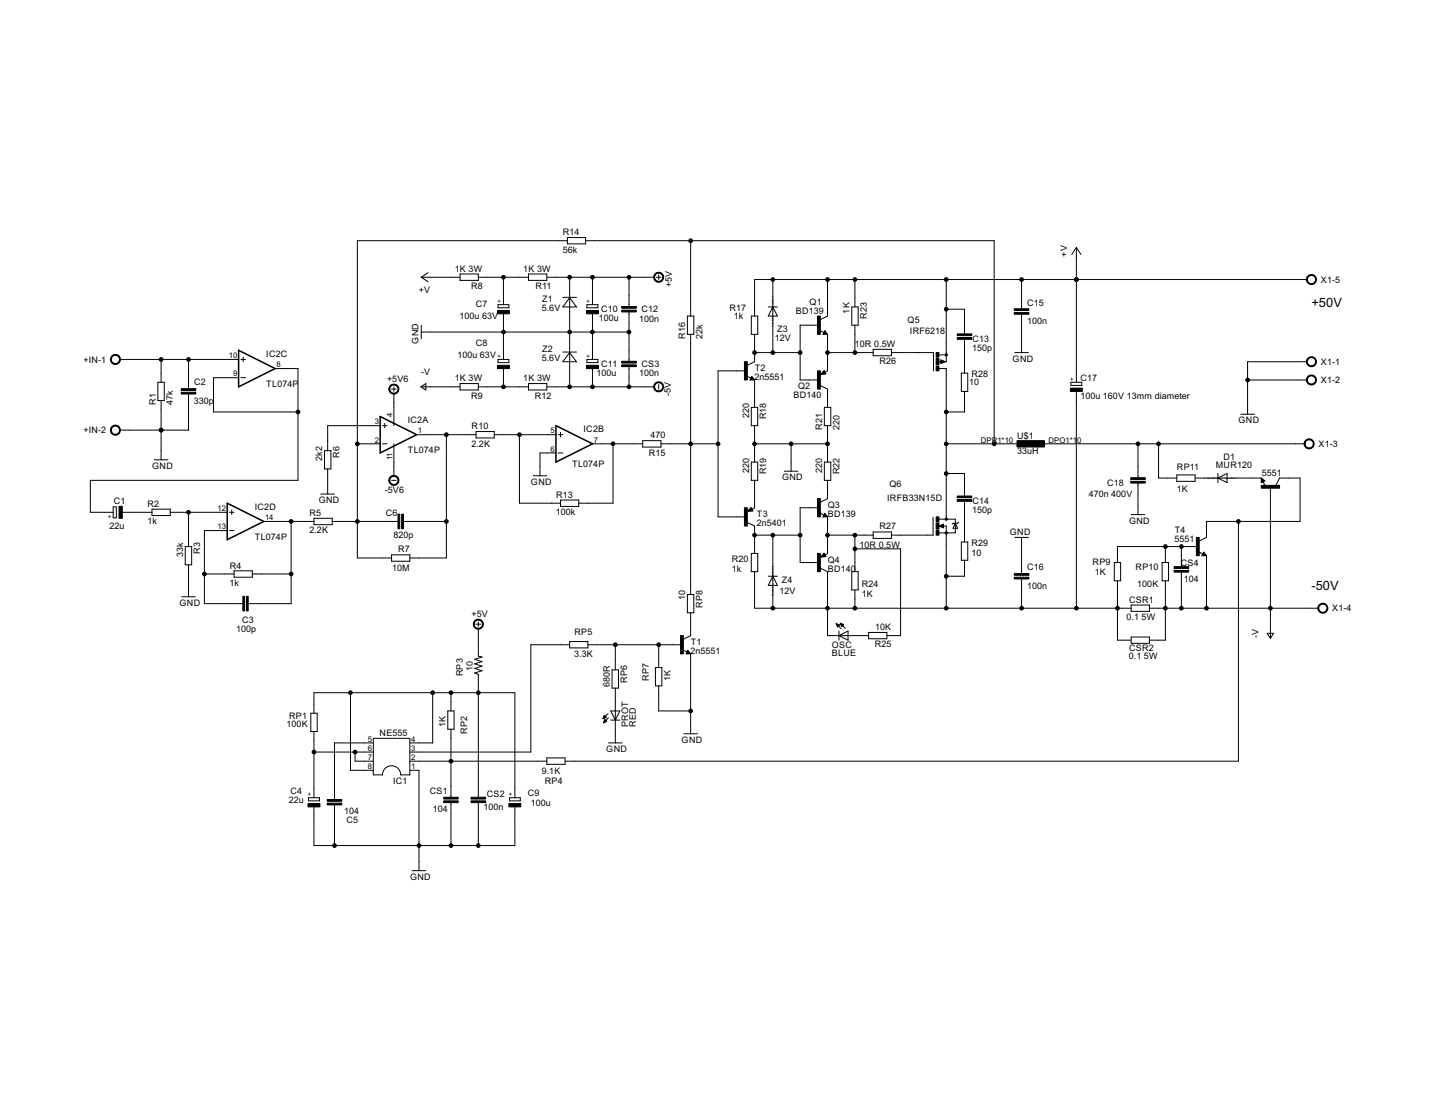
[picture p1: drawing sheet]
<svg xmlns="http://www.w3.org/2000/svg" width="279mm" height="216mm" viewBox="0 0 279 216" stroke-linecap="round" stroke-linejoin="round" font-family="sans-serif">
<g fill="none" stroke="#000" stroke-width=".19">
<path d="M82 54h7.6M82 54l1.4 .9M83.4 53.1l-1.4 .9M89.6 53.3h3.5v1.3h-3.5zM93.1 54h9.8M97 59.3h2.1v.6h-2.1zM98 54v5.3M102.9 53.3h3.6v1.3h-3.6zM106.5 54h20.9M109.6 57.9h2.6M110.5 46.2h3.5v1.3h-3.5zM110.5 46.9h-40.9v61.7h6.6"/>
<path d="M110.9 58l1.3 1.8h-2.6zM110.9 54v21.3M114 46.9h79.6v39.5M114.3 59.3h2.1v.6h-2.1zM115.4 54v5.3M122.5 54v5.7M127.8 54h.9M128.2 53.5v.9M134.5 46.9v14.6M149.6 59.8h1.8M150.5 59.8l.9 1.7h-1.8zM150.5 54.4v14.2"/>
<path d="M161.1 54.4v7.1l-1.4 .7M165.8 59.8h1.3v3.5h-1.3zM166.5 54.4v5.4M184.2 54.4v16h-.2M198.9 54.4v5.7M209.6 48.2v26.2M209.6 48.2l.9 1.3M209.6 48.2l-.9 1.3M254.5 54.4h-107.6v7.1M23.4 70h23.1M30.7 74.4h1.3v3.6h-1.3zM31.4 70v4.4"/>
<path d="M31.4 78v11.5M36.7 70v5.6M36.7 76.7v7h-13.3M46.5 73.5h-4.9v6.7h16.4M46.9 70h.9M46.9 73.5h.9M47.3 69.5v.9M53.6 71.8h4.4v21.7h-40.4v6.2h4.4M76.2 75.8h.9M76.7 75.3v.9M76.7 76.6v6.3M81.9 75.3l1-.6v1.2z"/>
<path d="M82 63.3v2.7M82 64.6h40.5M82 75.3h7.6M89.6 74.7h3.5v1.2h-3.5zM93.1 75.3h9.8M97 70h2.1v.6h-2.1zM98 61.1v8.9M98 71.8v3.5M102.9 74.7h3.6v1.2h-3.6zM106.5 75.3h20.9M109.6 68.5h2.6M110.9 68.6l1.3 1.8h-2.6z"/>
<path d="M114.3 70h2.1v.6h-2.1zM115.4 61.1v8.9M115.4 71.8v3.5M122.5 60.7v9.6M122.5 71.4v3.9M128.2 74.9v.9M133.8 61.5h1.3v3.6h-1.3zM134.5 65.1v50.6M145.1 72.2h-5.3v28.4h5.3M145.4 73.2l.8 .4M146.3 61.5h1.2v3.6h-1.2zM146.3 79.3h1.2v3.6h-1.2z"/>
<path d="M146.4 73.3l.5 .7h-.9zM146.4 73.6l.1 .2h-.3l.2-.4 .3 .5h-.5M146.9 65.1v5.3l-1.4 .7M146.9 74v5.3M146.9 68.6h8.9M159.3 63.3h-3.5v10.7h3.5M159.6 64.3l.8 .4M159.7 75l1.4 .8v3.5M160.4 72.6h-.3l.3-.1 .2 .2-.7 .1 .5-.5 .3 .4M160.5 72.2l.3 .6-1.1 .1zM160.5 79.3h1.3v3.6h-1.3zM160.6 64.4l.5 .7h-.9z"/>
<path d="M160.6 64.7l.1 .2h-.3l.2-.3 .4 .4h-.6M161.1 65.1v7.1l-.5 .3M161.1 68.6h8.9M166.5 63.3v5.3M170 68h3.6v1.3h-3.6zM173.6 68.6h8.2v3.6M182.6 70.4h.7M182.8 69.1h1.4M182.8 71.8h1.4v29.3M183.2 70.1l.9 .3-.9 .4zM184.2 60.2h3.6v4.8M187.2 72.6h1.2v3.6h-1.2z"/>
<path d="M187.8 66.1v6.5M187.8 76.2v4h-3.6M197.6 68.6h2.6M198.9 61.2v7.4M208.5 74.4h2.1v.6h-2.1zM209.6 76.2v42.2M242.9 74h11.6M254.5 70.4h-11.6v10.2M22 98.7h.6v2.1h-.6zM23.8 99.7h5.8M29.6 99.1h3.5v1.3h-3.5zM30 89.5h2.7"/>
<path d="M33.1 99.7h11.1M36.7 99.7v6.7M44.7 99.7h.9M45.1 99.3v.9M62.5 96.2h2.6M63.2 87.7h1.2v3.6h-1.2zM63.8 91.3v4.9M69.6 86.4h4.4M74 82.9h-10.2v4.8M74.5 86.4h.9M74.5 82.9h.9M74.9 82.4v.9"/>
<path d="M76.2 93.5h.9M76.7 86.4v6.2M81.1 84.6h11.6M86.9 84.6v24h-7.1M92.7 84h3.5v1.3h-3.5zM96.2 84.6h12M101.1 84.6v13.4h8M103.8 92.6h2.7M108.2 88.2h-3.1v4.4M108.7 84.6h.9M108.7 88.2h.9M109.1 97.3h3.6v1.3h-3.6z"/>
<path d="M109.1 84.2v.9M115.4 86.4h9.7M119.4 86.4v11.6h-6.7M125.1 85.8h3.6v1.2h-3.6zM128.7 86.4h11.1M146.2 99.3h-.3l.3-.2 .2 .3-.7 .1 .5-.5 .3 .4M146.2 98.8l.4 .7-1.1 .1zM146.3 90h1.2v3.5h-1.2zM146.9 86.4h14.2M146.9 93.5v5.3l-.5 .3M146.9 82.9v7.1M152.7 91.7h2.6"/>
<path d="M154 86.4v5.3M159.3 98.8h-3.5v10.7h3.5M159.6 99.8l.8 .5M160.5 90h1.3v3.5h-1.3zM160.6 99.9l.5 .7h-.9zM161.1 93.5v3.6l-1.4 .7M161.1 82.9v7.1M184.2 86.4h14.7M184.2 92.2h3.6v4.3M187.8 97.6v7.9M202.5 86.4h51.5M221.6 86.4v6.6"/>
<path d="M221.6 94.1v6.1M225.6 86.4v6.7h3.5M229.1 92.5h3.6v1.2h-3.6zM232.7 93.1h12.9M237.1 93.1l1.8-.9v1.8zM237.1 92.2v1.8M241.6 80.6h2.6M245.6 93.1l.7 .5-.7 .4zM245.9 93.8l.5 .8M245.9 93.6l-.2-.1v.3l.4-.2-.4-.3v.5M247.4 94.8v29.4M248.4 94.5l.7-1.4h4v8.4h-18.2v3.1l-1.4 .7"/>
<path d="M35.4 116.2h2.6M36.1 106.4h1.2v3.6h-1.2zM36.7 110v6.2M39.8 111.7h5.8M44.2 103.3h-4.4v14.2h7.5M44.7 103.3h.9M45.6 111.1h3.5v1.3h-3.5zM49.1 111.7h7.6M51.4 101.5h9.7M56.7 101.5v16h-8.4M61.1 100.9h3.6v1.3h-3.6zM64.7 101.5h12.8"/>
<path d="M76.2 108h3.6v1.3h-3.6zM78.5 101.5h8.4M133.8 115.7h1.3v3.6h-1.3zM134.5 119.3v4.4l-1.5 .8M145.5 101.7l1.4 .7v5.3M146.3 107.7h1.2v3.6h-1.2zM146.9 111.3v7.1h73.3M146.9 104.2h8.9M149.6 112.2h1.8M150.5 104.2v14.2M150.5 112.2l.9 1.8h-1.8zM159.7 110.6l1.4 .7v12.4h8"/>
<path d="M160.4 108.2h-.3l.3-.2 .2 .3-.7 .1 .5-.6 .3 .5M160.5 107.7l.3 .7-1.1 .1zM160.6 100.3l.1 .2h-.3l.2-.4 .4 .4h-.6M161.1 100.6v7.1l-.5 .3M161.1 104.2h8.9M165.8 111.3h1.3v3.6h-1.3zM166.5 104.2v7.1M166.5 114.9v3.5M166.5 106.8h8.8v16.9h-2.6M170 103.6h3.6v1.2h-3.6zM181.7 100.7v3.5h-8.1M182.8 102.4l.9-.4v.8z"/>
<path d="M182.8 101.1h3.2v2.6h-3.2M183.6 102.4h.6v16M186 101.9l.5 .9h-.9zM186.6 101.7l-.1 .2h-.9l-.2 .1M187.2 105.5h1.2v3.6h-1.2zM187.8 109.1v3.1h-3.6M197.6 104.6h2.6M198.9 104.6v7.1M198.9 112.7v5.7M217 109.5h1.2v3.6h-1.2zM217.6 113.1v11.5h2.6M220.2 117.8h3.6v1.2h-3.6z"/>
<path d="M220.2 100.2h2.7M223.8 118.4h32.9M226.3 109.5h1.2v3.6h-1.2zM226.9 106.4v3.1M226.9 113.1v11.5h-3.1M230 106.4v3.9M230 111.4v7M233.1 106.4h-15.5v3.1M233.3 107.4l.9 .4M234.4 107.5l.5 .7h-.9zM234.4 107.8l.1 .2h-.3l.2-.3 .3 .4h-.5M234.9 108.2v10.2"/>
<path d="M241.1 101.5v46.7h-131.1M60.5 138.9h1.3v3.5h-1.3zM61.1 138.9v-4h39.1v20.4M68.2 134.9v15.1h4.5M84.2 134.9v9.7h-4.4M87.2 138.4h1.2v3.6h-1.2zM87.8 134.9v3.5M92.7 121.5h.9M93.1 122.4v5.3l.8 .2-1.5 .5 1.5 .4-1.5 .4 1.5 .5-1.5 .4 1.5 .5-1.5 .4 .7 .3v23.9M93.1 121.1v.9M110.9 125.5h-7.5v20.9h-23.6M110.9 124.9h3.6v1.2h-3.6z"/>
<path d="M114.5 125.5h18.2M117.4 139.8h.2M117.5 139.8h.3M117.5 139.7h.4M117.5 139.6h.5M117.6 139.6h.3M117.6 139.5h.2M117.6 139.4h.2M117.6 139.3h.1M117.7 139.3l-.3 .6M117.7 139.3l.3 .4-.6 .2M118.4 138.9l-1 1"/>
<path d="M118.5 139.7l-1 1M118.9 138.4h1.8l-.9 1.8zM119.2 130.4h1.2v3.6h-1.2zM119.8 125.5v4.9M119.8 134v10.6M127.6 130h1.3v3.5h-1.3zM128.2 125.5v4.5M128.2 133.5v4.9h6.3M132.9 126.5l.9 .4M133.9 126.6l.6 .7h-.9zM133.9 126.9l.1 .2h-.2l.1-.3 .4 .4h-.5M134.5 127.3v15.6"/>
<path d="M162.8 121.4l1 1M162.8 121.4l.6 .3-.3 .3M162.8 121.4l.3 .6M162.9 121.5h.1M162.9 121.6h.3M162.9 121.6h.4M162.9 121.7h.5M163 121.8h.3M163 121.9h.3M163 121.9h.2M163.1 122h.1M163.3 123.7l1.8-.8v1.7z"/>
<path d="M163.3 122.9v1.7M163.6 121.3l1 1M163.6 121.3l.6 .3-.3 .4zM163.6 121.3h.1M163.7 121.4h.1M163.7 121.5h.3M163.7 121.6h.4M163.7 121.6h.5M163.8 121.7h.3M163.8 121.8h.3M163.9 121.9h.1M169.1 123.1h3.6v1.3h-3.6z"/>
<path d="M220.2 124h3.6v1.2h-3.6zM246.7 123.3h1.3l-.6 1zM60.1 155.3h2.1v.6h-2.1zM61.1 142.4v12.9M61.1 157.1v7.5h39.1v-7.5M61.1 146.4h11.6M65.1 156.7v7.9M69.1 146.4v1.8h3.6M72.7 143.7h7.1v7.2h-1.8a1.78 1.78 0 0 0-1.8-1.8 1.78 1.78 0 0 0-1.7 1.8h-1.8zM72.7 144.6h-7.6v11M79.8 150h1.8v19.5M79.8 148.2h26.7"/>
<path d="M87.8 142v13.2M87.8 156.3v8.3M93.1 156.3v8.3M99.2 155.3h2.1v.6h-2.1zM106.5 147.6h3.5v1.2h-3.5zM117.5 140.7h.1M117.5 140.6h.3M117.6 140.5h.3M117.6 140.4h.5M117.6 140.4h.4M117.7 140.3h.3M117.7 140.2h.2"/>
<path d="M117.7 140.1h.1M118.1 140.4l-.3-.3-.3 .6M118.1 140.4l-.6 .3M118.5 144.6h2.6M118.9 140.2h1.8M133.1 142.9h2.7M80.2 169.5h2.7"/>
</g>
<g fill="#000" stroke="#000" stroke-width=".19">
<path d="M121.1 59.7h2.8v.3h-2.8zM35.3 76.4h2.8v.3h-2.8zM35.3 75.7h2.8v.3h-2.8zM96.9 60.5h2.3v.6h-2.3zM96.9 71.1h2.3v.7h-2.3zM114.2 71.1h2.3v.7h-2.3zM114.2 60.5h2.3v.6h-2.3zM121.1 60.4h2.8v.3h-2.8zM121.1 71h2.8v.4h-2.8zM121.1 70.3h2.8v.4h-2.8zM144.9 70.4h.6v3.6h-.6zM159.2 61.5h.5v3.6h-.5z"/>
<path d="M159.2 72.2h.5v3.6h-.5zM182.3 68.6h.5v.9h-.5zM182.3 71.3h.5v.9h-.5zM182.3 69.8h.5v1.2h-.5zM186.4 65h2.8v.3h-2.8zM186.4 65.7h2.8v.4h-2.8zM197.5 60.8h2.8v.4h-2.8zM197.5 60.1h2.8v.4h-2.8zM208.4 75.6h2.3v.6h-2.3zM23.2 98.6h.6v2.3h-.6zM144.9 98.8h.6v3.6h-.6zM159.2 97.1h.5v3.5h-.5z"/>
<path d="M186.4 96.6h2.8v.3h-2.8zM186.4 97.3h2.8v.3h-2.8zM198 85.8h5.3v1.2h-5.3zM220.2 93.7h2.8v.3h-2.8zM220.2 93h2.8v.3h-2.8zM245.6 94.5h3.5v.5h-3.5zM47.3 116.1h.3v2.8h-.3zM48 116.1h.3v2.8h-.3zM77.5 100.1h.3v2.8h-.3zM78.2 100.1h.3v2.8h-.3zM159.2 107.7h.5v3.6h-.5zM182.3 103.3h.5v.9h-.5z"/>
<path d="M182.3 100.6h.5v.9h-.5zM182.3 101.8h.5v1.2h-.5zM197.5 112.4h2.8v.3h-2.8zM197.5 111.7h2.8v.3h-2.8zM228.6 110.3h2.8v.4h-2.8zM228.6 111h2.8v.4h-2.8zM232.9 104.6h.6v3.6h-.6zM132.5 123.7h.6v3.6h-.6zM60 156.4h2.3v.7h-2.3zM63.7 156.4h2.8v.3h-2.8zM63.7 155.7h2.8v.3h-2.8zM86.4 155.2h2.8v.4h-2.8z"/>
<path d="M86.4 155.9h2.8v.4h-2.8zM91.7 155.2h2.9v.4h-2.9zM91.7 155.9h2.9v.4h-2.9zM99.1 156.4h2.3v.7h-2.3z"/>
</g>
<path d="M183.3 70.2l.6 .2-.6 .2v-.2h.1M183.6 102.2l-.6 .2 .6 .2v-.2h-.2" fill="none" stroke="#000" stroke-width=".23"/>
<g fill="#000" stroke="#000" stroke-width=".19">
<path d="M127.6 53.2a.97 .97 0 0 1 1.5 .3 .97 .97 0 0 1-.6 1.4 .97 .97 0 0 1-1.2-.9h.1a.8 .8 0 0 1 1.1-.8 .8 .8 0 0 1 .3 1.3 .8 .8 0 0 1-1.3-.3l-.1-.2h-.1v-.3z" fill-rule="evenodd"/>
<path d="M254.5 53.9a.98 .98 0 0 1 1.6-.1 .98 .98 0 0 1-.4 1.5 .98 .98 0 0 1-1.3-.9h.2a.8 .8 0 0 1 1.1-.7 .8 .8 0 0 1 .2 1.3 .8 .8 0 0 1-1.3-.3v-.3h-.2z" fill-rule="evenodd"/>
<path d="M21.7 69.4a.98 .98 0 0 1 1.5 0 .98 .98 0 0 1-.4 1.5 .98 .98 0 0 1-1.3-.9h.2a.8 .8 0 0 1 1.1-.8 .8 .8 0 0 1 .2 1.3 .8 .8 0 0 1-1.3-.3v-.2h-.2z" fill-rule="evenodd"/>
<path d="M76.1 75a.98 .98 0 0 1 1.5 .3 .98 .98 0 0 1-.7 1.4 .98 .98 0 0 1-1.2-.9h.2a.81 .81 0 0 1 1.1-.8 .81 .81 0 0 1 .2 1.3 .81 .81 0 0 1-1.3-.3v-.2h-.2l.1-.3z" fill-rule="evenodd"/>
<path d="M127.6 74.5a.98 .98 0 0 1 1.5 .3 .98 .98 0 0 1-.6 1.4 .98 .98 0 0 1-1.2-.9h.1a.8 .8 0 0 1 1.1-.7 .8 .8 0 0 1 .3 1.3 .8 .8 0 0 1-1.3-.4l-.1-.2h-.1v-.3z" fill-rule="evenodd"/>
<path d="M184.1 68.9h.3v.3h-.3z" fill-rule="evenodd"/>
<path d="M254.7 69.7a.98 .98 0 0 1 1.5 .3 .98 .98 0 0 1-.7 1.4 .98 .98 0 0 1-1.1-1h.2a.8 .8 0 0 1 1.1-.7 .8 .8 0 0 1 .2 1.3 .8 .8 0 0 1-1.3-.3v-.3h-.2v-.3z" fill-rule="evenodd"/>
<path d="M254.7 73.2a.98 .98 0 0 1 1.5 .4 .98 .98 0 0 1-.6 1.3 .98 .98 0 0 1-1.2-.9h.2a.8 .8 0 0 1 1.1-.8 .8 .8 0 0 1 .2 1.3 .8 .8 0 0 1-1.3-.3v-.2h-.2v-.3z" fill-rule="evenodd"/>
<path d="M21.9 83a.98 .98 0 0 1 1.5 .3 .98 .98 0 0 1-.7 1.4 .98 .98 0 0 1-1.2-1h.2a.8 .8 0 0 1 1.1-.7 .8 .8 0 0 1 .2 1.3 .8 .8 0 0 1-1.3-.3v-.3h-.2z" fill-rule="evenodd"/>
<path d="M76.1 92.8a.98 .98 0 0 1 1.5 .3 .98 .98 0 0 1-.7 1.4 .98 .98 0 0 1-1.2-1h.2a.81 .81 0 0 1 1.1-.7 .81 .81 0 0 1 .2 1.3 .81 .81 0 0 1-1.3-.3v-.3h-.2z" fill-rule="evenodd"/>
<path d="M254.1 85.9a.98 .98 0 0 1 1.6-.1 .98 .98 0 0 1-.5 1.5 .98 .98 0 0 1-1.3-.9h.2a.8 .8 0 0 1 1.1-.7 .8 .8 0 0 1 .2 1.3 .8 .8 0 0 1-1.3-.3v-.3h-.2z" fill-rule="evenodd"/>
<path d="M184.1 103.6h.3v.3h-.3z" fill-rule="evenodd"/>
<path d="M184.1 100.9h.3v.3h-.3z" fill-rule="evenodd"/>
<path d="M256.8 117.9a.98 .98 0 0 1 1.5-.1 .98 .98 0 0 1-.4 1.5 .98 .98 0 0 1-1.3-.9h.2a.8 .8 0 0 1 1.1-.7 .8 .8 0 0 1 .2 1.4 .8 .8 0 0 1-1.3-.5v-.2h-.2z" fill-rule="evenodd"/>
<path d="M92.5 120.8a.98 .98 0 0 1 1.5 .3 .98 .98 0 0 1-.6 1.4 .98 .98 0 0 1-1.2-1h.1a.8 .8 0 0 1 1.1-.7 .8 .8 0 0 1 .3 1.3 .8 .8 0 0 1-1.3-.3l-.1-.3h-.1v-.3z" fill-rule="evenodd"/>
<circle cx="98" cy="54" r=".36"/>
<circle cx="110.9" cy="54" r=".36"/>
<circle cx="115.4" cy="54" r=".36"/>
<circle cx="122.5" cy="54" r=".36"/>
<circle cx="134.5" cy="46.9" r=".36"/>
<circle cx="150.5" cy="54.4" r=".36"/>
<circle cx="161.1" cy="54.4" r=".36"/>
<circle cx="166.5" cy="54.4" r=".36"/>
<circle cx="184.2" cy="54.4" r=".36"/>
<circle cx="198.9" cy="54.4" r=".36"/>
<circle cx="209.6" cy="54.4" r=".36"/>
<circle cx="31.4" cy="70" r=".36"/>
<circle cx="36.7" cy="70" r=".36"/>
<circle cx="98" cy="75.3" r=".36"/>
<circle cx="98" cy="64.6" r=".36"/>
<circle cx="110.9" cy="64.6" r=".36"/>
<circle cx="110.9" cy="75.3" r=".36"/>
<circle cx="115.4" cy="64.6" r=".36"/>
<circle cx="115.4" cy="75.3" r=".36"/>
<circle cx="122.5" cy="64.6" r=".36"/>
<circle cx="122.5" cy="75.3" r=".36"/>
<circle cx="146.9" cy="68.6" r=".36"/>
<circle cx="150.5" cy="68.6" r=".36"/>
<circle cx="155.8" cy="68.6" r=".36"/>
<circle cx="161.1" cy="68.6" r=".36"/>
<circle cx="166.5" cy="68.6" r=".36"/>
<circle cx="184.2" cy="60.2" r=".36"/>
<circle cx="242.9" cy="74" r=".36"/>
<circle cx="31.4" cy="83.7" r=".36"/>
<circle cx="36.7" cy="99.7" r=".36"/>
<circle cx="58" cy="80.2" r=".36"/>
<circle cx="69.6" cy="86.4" r=".36"/>
<circle cx="86.9" cy="84.6" r=".36"/>
<circle cx="101.1" cy="84.6" r=".36"/>
<circle cx="119.4" cy="86.4" r=".36"/>
<circle cx="134.5" cy="86.4" r=".36"/>
<circle cx="139.8" cy="86.4" r=".36"/>
<circle cx="146.9" cy="86.4" r=".36"/>
<circle cx="154" cy="86.4" r=".36"/>
<circle cx="161.1" cy="86.4" r=".36"/>
<circle cx="184.2" cy="80.2" r=".36"/>
<circle cx="184.2" cy="86.4" r=".36"/>
<circle cx="184.2" cy="92.2" r=".36"/>
<circle cx="193.6" cy="86.4" r=".36"/>
<circle cx="221.6" cy="86.4" r=".36"/>
<circle cx="225.6" cy="86.4" r=".36"/>
<circle cx="39.8" cy="111.7" r=".36"/>
<circle cx="56.7" cy="111.7" r=".36"/>
<circle cx="56.7" cy="101.5" r=".36"/>
<circle cx="69.6" cy="101.5" r=".36"/>
<circle cx="86.9" cy="101.5" r=".36"/>
<circle cx="146.9" cy="104.2" r=".36"/>
<circle cx="150.5" cy="104.2" r=".36"/>
<circle cx="150.5" cy="118.4" r=".36"/>
<circle cx="155.8" cy="104.2" r=".36"/>
<circle cx="161.1" cy="118.4" r=".36"/>
<circle cx="161.1" cy="104.2" r=".36"/>
<circle cx="166.5" cy="118.4" r=".36"/>
<circle cx="166.5" cy="106.8" r=".36"/>
<circle cx="166.5" cy="104.2" r=".36"/>
<circle cx="184.2" cy="118.4" r=".36"/>
<circle cx="184.2" cy="112.2" r=".36"/>
<circle cx="198.9" cy="118.4" r=".36"/>
<circle cx="209.6" cy="118.4" r=".36"/>
<circle cx="217.6" cy="118.4" r=".36"/>
<circle cx="226.9" cy="118.4" r=".36"/>
<circle cx="226.9" cy="106.4" r=".36"/>
<circle cx="230" cy="106.4" r=".36"/>
<circle cx="230" cy="118.4" r=".36"/>
<circle cx="234.9" cy="118.4" r=".36"/>
<circle cx="241.1" cy="101.5" r=".36"/>
<circle cx="247.4" cy="118.4" r=".36"/>
<circle cx="68.2" cy="134.9" r=".36"/>
<circle cx="84.2" cy="134.9" r=".36"/>
<circle cx="87.8" cy="134.9" r=".36"/>
<circle cx="93.1" cy="134.9" r=".36"/>
<circle cx="119.8" cy="125.5" r=".36"/>
<circle cx="128.2" cy="125.5" r=".36"/>
<circle cx="134.5" cy="138.4" r=".36"/>
<circle cx="61.1" cy="146.4" r=".36"/>
<circle cx="69.1" cy="146.4" r=".36"/>
<circle cx="87.8" cy="148.2" r=".36"/>
<circle cx="65.1" cy="164.6" r=".36"/>
<circle cx="81.6" cy="164.6" r=".36"/>
<circle cx="87.8" cy="164.6" r=".36"/>
<circle cx="93.1" cy="164.6" r=".36"/>
</g>
<path d="M46.5 68.2l7.1 3.6-7.1 3.5zM44.2 98l7.2 3.5-7.2 3.6zM74 81.1l7.1 3.5-7.1 3.6zM108.2 82.9l7.2 3.5-7.2 3.6z" fill="none" stroke="#000" stroke-width=".3"/>
<g font-size="2.8">
<text x="255.3" y="59.7">+50V</text>
<text x="255.3" y="114.9">-50V</text>
</g>
<g font-size="1.9">
<text x="109.6" y="45.8">R14</text>
<text x="88.5" y="52.9">1K 3W</text>
<text x="101.9" y="52.9">1K 3W</text>
<text x="109.6" y="49.2">56k</text>
<text x="207.8" y="50" transform="rotate(-90 207.8 50)">+V</text>
<text x="81.6" y="57">+V</text>
<text x="91.7" y="56.3">R8</text>
<text x="92.6" y="59.9">C7</text>
<text x="104.2" y="56.3">R11</text>
<text x="105.6" y="58.8">Z1</text>
<text x="130.8" y="55.9" transform="rotate(-90 130.8 55.9)">+5V</text>
<text x="157.6" y="59.3">Q1</text>
<text x="200" y="59.5">C15</text>
<text x="257.2" y="55">X1-5</text>
<text x="89.5" y="62.1">100u 63V</text>
<text x="105.5" y="60.5">5.6V</text>
<text x="116.6" y="62.5">100u</text>
<text x="117.1" y="60.7">C10</text>
<text x="124.4" y="62.6">100n</text>
<text x="124.9" y="60.8">C12</text>
<text x="133.4" y="65.9" transform="rotate(-90 133.4 65.9)">R16</text>
<text x="136.8" y="66" transform="rotate(-90 136.8 66)">22k</text>
<text x="142.1" y="60.5">R17</text>
<text x="142.9" y="62.1">1k</text>
<text x="151.3" y="64.6">Z3</text>
<text x="154.9" y="61.1">BD139</text>
<text x="165.4" y="61.1" transform="rotate(-90 165.4 61.1)">1K</text>
<text x="168.8" y="62.1" transform="rotate(-90 168.8 62.1)">R23</text>
<text x="176.7" y="62.9">Q5</text>
<text x="177.2" y="65.1">IRF6218</text>
<text x="200" y="63">100n</text>
<text x="16.2" y="70.6">+IN-1</text>
<text x="51.8" y="69.5">IC2C</text>
<text x="81.5" y="66.9" transform="rotate(-90 81.5 66.9)">GND</text>
<text x="89" y="69.6">100u 63V</text>
<text x="92.6" y="67.4">C8</text>
<text x="105.5" y="70.3">5.6V</text>
<text x="105.6" y="68.6">Z2</text>
<text x="117.1" y="71.4">C11</text>
<text x="124.9" y="71.5">CS3</text>
<text x="150.9" y="66.3">12V</text>
<text x="166.4" y="67.6">10R 0.5W</text>
<text x="171.2" y="70.9">R26</text>
<text x="189.3" y="68.4">150p</text>
<text x="189.3" y="66.6">C13</text>
<text x="197.2" y="70.4">GND</text>
<text x="257.2" y="71">X1-1</text>
<text x="37.8" y="75">C2</text>
<text x="51.8" y="75.3">TL074P</text>
<text x="75.4" y="74.4">+5V6</text>
<text x="82" y="73">-V</text>
<text x="88.5" y="74.2">1K 3W</text>
<text x="91.7" y="77.6">R9</text>
<text x="101.9" y="74.2">1K 3W</text>
<text x="104.1" y="77.6">R12</text>
<text x="116.2" y="73.2">100u</text>
<text x="124.4" y="73.3">100n</text>
<text x="130.6" y="77.1" transform="rotate(-90 130.6 77.1)">-5V</text>
<text x="146.9" y="74">2n5551</text>
<text x="146.9" y="72.2">T2</text>
<text x="154.5" y="77.5">BD140</text>
<text x="155.4" y="75.7">Q2</text>
<text x="188.7" y="74.9">10</text>
<text x="189.2" y="73.4">R28</text>
<text x="210.4" y="77.6">100u 160V 13mm diameter</text>
<text x="210.4" y="74.1">C17</text>
<text x="257.2" y="74.6">X1-2</text>
<text x="30.3" y="78.8" transform="rotate(-90 30.3 78.8)">R1</text>
<text x="33.7" y="78.9" transform="rotate(-90 33.7 78.9)">47k</text>
<text x="37.8" y="78.6">330p</text>
<text x="79.4" y="82.4">IC2A</text>
<text x="91.8" y="83.6">R10</text>
<text x="145.8" y="81.3" transform="rotate(-90 145.8 81.3)">220</text>
<text x="149.2" y="81.7" transform="rotate(-90 149.2 81.7)">R18</text>
<text x="160.1" y="83.7" transform="rotate(-90 160.1 83.7)">R21</text>
<text x="163.4" y="83.7" transform="rotate(-90 163.4 83.7)">220</text>
<text x="241.2" y="82.4">GND</text>
<text x="16.2" y="84.4">+IN-2</text>
<text x="62.7" y="89.7" transform="rotate(-90 62.7 89.7)">2k2</text>
<text x="66.1" y="89.1" transform="rotate(-90 66.1 89.1)">R6</text>
<text x="79.4" y="88.2">TL074P</text>
<text x="91.8" y="86.9">2.2K</text>
<text x="113.6" y="84.2">IC2B</text>
<text x="126.3" y="88.7">R15</text>
<text x="126.7" y="85.4">470</text>
<text x="198" y="88.5">33uH</text>
<text x="198" y="85.5">U$1</text>
<text x="238.2" y="89.5">D1</text>
<text x="256.7" y="87">X1-3</text>
<text x="29.6" y="91.3">GND</text>
<text x="74.9" y="95.9">-5V6</text>
<text x="103.4" y="94.4">GND</text>
<text x="111.4" y="90.9">TL074P</text>
<text x="145.8" y="92" transform="rotate(-90 145.8 92)">220</text>
<text x="149.2" y="92.3" transform="rotate(-90 149.2 92.3)">R19</text>
<text x="152.3" y="93.5">GND</text>
<text x="160.1" y="92" transform="rotate(-90 160.1 92)">220</text>
<text x="163.4" y="92.3" transform="rotate(-90 163.4 92.3)">R22</text>
<text x="173.2" y="94.9">Q6</text>
<text x="215.6" y="94.6">C18</text>
<text x="229.1" y="95.8">1K</text>
<text x="229.2" y="91.6">RP11</text>
<text x="236.7" y="91.2">MUR120</text>
<text x="245.7" y="92.6">5551</text>
<text x="22.2" y="98.1">C1</text>
<text x="28.7" y="98.7">R2</text>
<text x="49.6" y="99.3">IC2D</text>
<text x="60.3" y="100.5">R5</text>
<text x="62.1" y="98">GND</text>
<text x="75.1" y="100.4">C6</text>
<text x="108.2" y="100.3">100k</text>
<text x="108.3" y="96.9">R13</text>
<text x="147.4" y="100.6">T3</text>
<text x="161.2" y="100.6">BD139</text>
<text x="161.2" y="98.9">Q3</text>
<text x="172.7" y="97.5">IRFB33N15D</text>
<text x="189.3" y="99.9">150p</text>
<text x="189.3" y="98.1">C14</text>
<text x="212" y="96.8">470n 400V</text>
<text x="219.8" y="102">GND</text>
<text x="21.3" y="103">22u</text>
<text x="28.7" y="102.1">1k</text>
<text x="39" y="107.8" transform="rotate(-90 39 107.8)">R3</text>
<text x="49.6" y="105.1">TL074P</text>
<text x="60.2" y="103.8">2.2K</text>
<text x="76.6" y="104.8">820p</text>
<text x="77.5" y="107.4">R7</text>
<text x="147.4" y="102.4">2n5401</text>
<text x="167.3" y="106.7">10R 0.5W</text>
<text x="171.2" y="102.9">R27</text>
<text x="189.2" y="106.2">R29</text>
<text x="196.6" y="104.1">GND</text>
<text x="228.7" y="105.5">5551</text>
<text x="228.7" y="103.7">T4</text>
<text x="35.6" y="108.4" transform="rotate(-90 35.6 108.4)">33k</text>
<text x="44.7" y="110.7">R4</text>
<text x="76.3" y="111.1">10M</text>
<text x="142.5" y="111.4">1k</text>
<text x="142.5" y="109.4">R20</text>
<text x="152.2" y="113.5">Z4</text>
<text x="161.2" y="111.3">BD140</text>
<text x="161.2" y="109.5">Q4</text>
<text x="189.1" y="108.3">10</text>
<text x="200" y="111">C16</text>
<text x="212.7" y="110">RP9</text>
<text x="213.1" y="112">1K</text>
<text x="221.1" y="110.9">RP10</text>
<text x="229.9" y="110.1">CS4</text>
<text x="230.5" y="113.3">104</text>
<text x="34.9" y="118">GND</text>
<text x="44.7" y="114.1">1k</text>
<text x="133.4" y="116.8" transform="rotate(-90 133.4 116.8)">10</text>
<text x="136.8" y="118.4" transform="rotate(-90 136.8 118.4)">RP8</text>
<text x="151.8" y="115.6">12V</text>
<text x="167.8" y="116.3">1K</text>
<text x="167.8" y="114.2">R24</text>
<text x="200" y="114.6">100n</text>
<text x="219.8" y="117.4">CSR1</text>
<text x="221.4" y="114.2">100K</text>
<text x="259.4" y="119">X1-4</text>
<text x="46" y="123">100p</text>
<text x="47.1" y="121.3">C3</text>
<text x="91.8" y="120.2">+5V</text>
<text x="111.8" y="123.6">RP5</text>
<text x="134.5" y="125.5">T1</text>
<text x="170.4" y="122.7">10K</text>
<text x="219.3" y="120.7">0.1</text>
<text x="222.3" y="120.7">5W</text>
<text x="245" y="124.2" transform="rotate(-90 245 124.2)">-V</text>
<text x="90.1" y="131.7" transform="rotate(-90 90.1 131.7)">RP3</text>
<text x="92.1" y="130.6" transform="rotate(-90 92.1 130.6)">10</text>
<text x="111.8" y="127.8">3.3K</text>
<text x="134.5" y="127.3">2n5551</text>
<text x="162" y="127.7">BLUE</text>
<text x="162" y="126.2">OSC</text>
<text x="170.3" y="126">R25</text>
<text x="219.8" y="128.3">0.1</text>
<text x="219.8" y="126.7">CSR2</text>
<text x="222.7" y="128.3">5W</text>
<text x="118.7" y="133.8" transform="rotate(-90 118.7 133.8)">680R</text>
<text x="122.1" y="133" transform="rotate(-90 122.1 133)">RP6</text>
<text x="126.3" y="132.6" transform="rotate(-90 126.3 132.6)">RP7</text>
<text x="130.6" y="132.6" transform="rotate(-90 130.6 132.6)">1K</text>
<text x="55.8" y="141.6">100K</text>
<text x="56.3" y="140">RP1</text>
<text x="73.9" y="143.2">NE555</text>
<text x="86.7" y="141.5" transform="rotate(-90 86.7 141.5)">1K</text>
<text x="91" y="142.8" transform="rotate(-90 91 142.8)">RP2</text>
<text x="122.3" y="141.6" transform="rotate(-90 122.3 141.6)">PROT</text>
<text x="123.8" y="141.6" transform="rotate(-90 123.8 141.6)">RED</text>
<text x="118.1" y="146.4">GND</text>
<text x="132.7" y="144.6">GND</text>
<text x="56.5" y="154.6">C4</text>
<text x="76.5" y="152.5">IC1</text>
<text x="83.7" y="154.6">CS1</text>
<text x="94.8" y="155.1">CS2</text>
<text x="102.8" y="155">C9</text>
<text x="105.5" y="150.7">9.1K</text>
<text x="106.1" y="152.7">RP4</text>
<text x="56.2" y="156.4">22u</text>
<text x="67" y="158.5">104</text>
<text x="67.5" y="160.3">C5</text>
<text x="84.3" y="158.1">104</text>
<text x="94.1" y="157.8">100n</text>
<text x="103.4" y="156.8">100u</text>
<text x="79.8" y="171.3">GND</text>
</g>
<g font-size="1.7">
<text x="44.6" y="69.7">10</text>
<text x="53.8" y="71.5">8</text>
<text x="45.4" y="73.3">9</text>
<text x="72.9" y="82.6">3</text>
<text x="76.4" y="81.2" transform="rotate(-90 76.4 81.2)">4</text>
<text x="72.9" y="86.2">2</text>
<text x="76.4" y="89.6" transform="rotate(-90 76.4 89.6)">11</text>
<text x="81.4" y="84.4">1</text>
<text x="107.2" y="87.9">6</text>
<text x="107.2" y="84.4">5</text>
<text x="115.6" y="86.2">7</text>
<text x="190.9" y="86.2">DPR1*10</text>
<text x="204.1" y="86.2">DPO1*1</text>
<text x="209.7" y="86.2">0</text>
<text x="42.3" y="99.5">12</text>
<text x="51.6" y="101.3">14</text>
<text x="42.3" y="103">13</text>
<text x="71.6" y="144.4">5</text>
<text x="71.6" y="146.2">6</text>
<text x="71.6" y="147.9">7</text>
<text x="71.6" y="149.7">8</text>
<text x="80.1" y="149.7">1</text>
<text x="80.1" y="147.9">2</text>
<text x="80.1" y="146.2">3</text>
<text x="80.1" y="144.4">4</text>
</g>
<g font-size="1.4">
<text x="97.6" y="59" transform="rotate(-90 97.6 59)">+</text>
<text x="114.9" y="59" transform="rotate(-90 114.9 59)">+</text>
<text x="97.6" y="69.7" transform="rotate(-90 97.6 69.7)">+</text>
<text x="114.9" y="69.7" transform="rotate(-90 114.9 69.7)">+</text>
<text x="209.2" y="74.1" transform="rotate(-90 209.2 74.1)">+</text>
<text x="21" y="101">+</text>
<text x="60.7" y="155" transform="rotate(-90 60.7 155)">+</text>
<text x="99.8" y="155" transform="rotate(-90 99.8 155)">+</text>
</g>
<g font-size=".5">
<text x="150.6" y="63.6" transform="rotate(-90 150.6 63.6)">SpiceOrder 1</text>
<text x="150.6" y="60.1" transform="rotate(-90 150.6 60.1)">SpiceOrder 2</text>
<text x="235" y="93.2">SpiceOrder 2</text>
<text x="238.6" y="93.2">SpiceOrder 1</text>
<text x="150.6" y="112.5" transform="rotate(-90 150.6 112.5)">SpiceOrder 2</text>
<text x="150.6" y="116.1" transform="rotate(-90 150.6 116.1)">SpiceOrder 1</text>
</g>
</svg>
